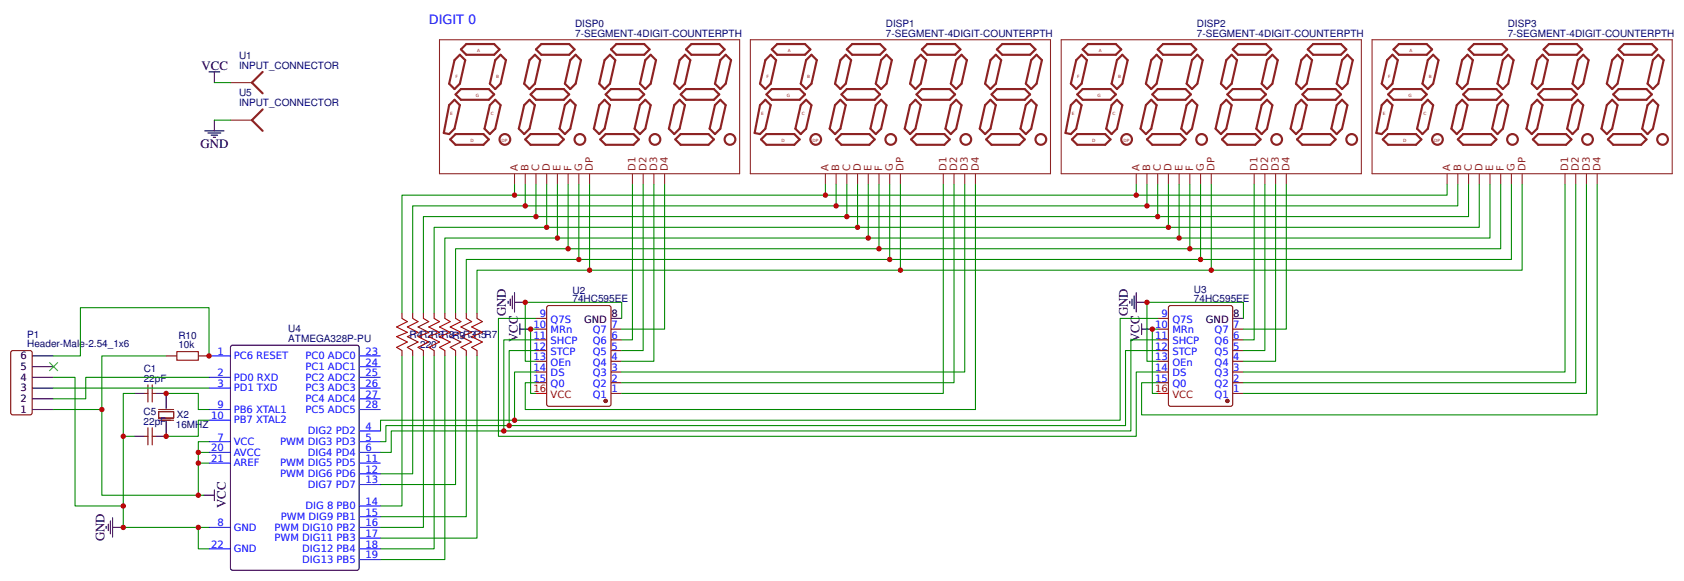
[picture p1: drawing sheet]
<svg xmlns="http://www.w3.org/2000/svg" width="416mm" height="143mm" viewBox="0 0 416 143" stroke-linecap="round" stroke-linejoin="round" font-family="sans-serif">
<g fill="none" stroke="#8d2323" stroke-width=".26">
<path d="M108.5 9.8h74.1v33.1h-74.1zM185.2 9.8h74.1v33.1h-74.1zM261.9 9.8h74.1v33.1h-74.1zM338.7 9.8h74v33.1h-74zM127 42.9v2.6M129.6 42.9v2.6M132.3 42.9v2.6M134.9 42.9v2.6M137.6 42.9v2.6M140.2 42.9v2.6M142.9 42.9v2.6M145.5 42.9v2.6"/>
<path d="M156.1 42.9v2.6M158.7 42.9v2.6M161.4 42.9v2.6M164 42.9v2.6M203.7 42.9v2.6M206.4 42.9v2.6M209 42.9v2.6M211.7 42.9v2.6M214.3 42.9v2.6M217 42.9v2.6M219.6 42.9v2.6M222.2 42.9v2.6"/>
<path d="M232.8 42.9v2.6M235.5 42.9v2.6M238.1 42.9v2.6M240.8 42.9v2.6M280.5 42.9v2.6M283.1 42.9v2.6M285.8 42.9v2.6M288.4 42.9v2.6M291 42.9v2.6M293.7 42.9v2.6M296.3 42.9v2.6M299 42.9v2.6"/>
<path d="M309.6 42.9v2.6M312.2 42.9v2.6M314.9 42.9v2.6M317.5 42.9v2.6M357.2 42.9v2.6M359.8 42.9v2.6M362.5 42.9v2.6M365.1 42.9v2.6M367.8 42.9v2.6M370.4 42.9v2.6M373.1 42.9v2.6M375.7 42.9v2.6"/>
<path d="M386.3 42.9v2.6M388.9 42.9v2.6M391.6 42.9v2.6M394.2 42.9v2.6"/>
</g>
<g fill="none" stroke="#8d2323" stroke-width=".53">
<path d="M113.5 13.5l1.3 1.3-1.3 5.9-1.3 1.3-1.3-1.3 1.3-5.9zM115.1 10.9h6.9l1.3 1.3-1.3 1.3h-6.9l-1.3-1.3zM122.2 14.8l1.4-1.3 1.3 1.3-1.3 5.9-1.4 1.3-1.3-1.3zM130.7 14.8l1.3-1.3 1.3 1.3-1.3 5.9-1.3 1.3-1.3-1.3zM133.6 10.9h6.9l1.3 1.3-1.3 1.3h-6.9l-1.3-1.3zM142.1 13.5l1.3 1.3-1.3 5.9-1.3 1.3-1.4-1.3 1.4-5.9zM149.2 14.8l1.3-1.3 1.4 1.3-1.4 5.9-1.3 1.3-1.3-1.3zM152.1 10.9h6.9l1.3 1.3-1.3 1.3h-6.9l-1.3-1.3zM159.3 14.8l1.3-1.3 1.3 1.3-1.3 5.9-1.3 1.3-1.3-1.3zM167.7 14.8l1.4-1.3 1.3 1.3-1.3 5.9-1.4 1.3-1.3-1.3zM170.7 10.9h6.8l1.4 1.3-1.4 1.3h-6.8l-1.4-1.3zM179.1 13.5l1.3 1.3-1.3 5.9-1.3 1.3-1.3-1.3 1.3-5.9z"/>
<path d="M190.2 13.5l1.4 1.3-1.4 5.9-1.3 1.3-1.3-1.3 1.3-5.9zM191.8 10.9h6.9l1.3 1.3-1.3 1.3h-6.9l-1.3-1.3zM199 14.8l1.3-1.3 1.3 1.3-1.3 5.9-1.3 1.3-1.4-1.3zM207.4 14.8l1.4-1.3 1.3 1.3-1.3 5.9-1.4 1.3-1.3-1.3zM210.3 10.9h6.9l1.3 1.3-1.3 1.3h-6.9l-1.3-1.3zM218.8 13.5l1.3 1.3-1.3 5.9-1.3 1.3-1.3-1.3 1.3-5.9zM226 14.8l1.3-1.3 1.3 1.3-1.3 5.9-1.3 1.3-1.4-1.3zM228.9 10.9h6.8l1.4 1.3-1.4 1.3h-6.8l-1.4-1.3zM237.3 13.5l1.4 1.3-1.4 5.9-1.3 1.3-1.3-1.3 1.3-5.9zM244.5 14.8l1.3-1.3 1.3 1.3-1.3 5.9-1.3 1.3-1.3-1.3zM247.4 10.9h6.9l1.3 1.3-1.3 1.3h-6.9l-1.3-1.3zM255.9 13.5l1.3 1.3-1.3 5.9-1.4 1.3-1.3-1.3 1.3-5.9z"/>
<path d="M267 13.5l1.3 1.3-1.3 5.9-1.4 1.3-1.3-1.3 1.3-5.9zM268.6 10.9h6.8l1.4 1.3-1.4 1.3h-6.8l-1.4-1.3zM277 13.5l1.3 1.3-1.3 5.9-1.3 1.3-1.3-1.3 1.3-5.9zM284.2 14.8l1.3-1.3 1.3 1.3-1.3 5.9-1.3 1.3-1.4-1.3zM287.1 10.9h6.9l1.3 1.3-1.3 1.3h-6.9l-1.3-1.3zM295.5 13.5l1.4 1.3-1.4 5.9-1.3 1.3-1.3-1.3 1.3-5.9zM302.7 14.8l1.3-1.3 1.3 1.3-1.3 5.9-1.3 1.3-1.3-1.3zM305.6 10.9h6.9l1.3 1.3-1.3 1.3h-6.9l-1.3-1.3zM314.1 13.5l1.3 1.3-1.3 5.9-1.4 1.3-1.3-1.3 1.3-5.9zM322.5 13.5l1.3 1.3-1.3 5.9-1.3 1.3-1.3-1.3 1.3-5.9zM324.1 10.9h6.9l1.3 1.3-1.3 1.3h-6.9l-1.3-1.3zM332.6 13.5l1.3 1.3-1.3 5.9-1.3 1.3-1.4-1.3 1.4-5.9z"/>
<path d="M343.7 13.5l1.3 1.3-1.3 5.9-1.3 1.3-1.4-1.3 1.4-5.9zM345.3 10.9h6.9l1.3 1.3-1.3 1.3h-6.9l-1.3-1.3zM353.7 13.5l1.4 1.3-1.4 5.9-1.3 1.3-1.3-1.3 1.3-5.9zM362.2 13.5l1.3 1.3-1.3 5.9-1.3 1.3-1.3-1.3 1.3-5.9zM363.8 10.9h6.9l1.3 1.3-1.3 1.3h-6.9l-1.3-1.3zM372.3 13.5l1.3 1.3-1.3 5.9-1.4 1.3-1.3-1.3 1.3-5.9zM379.4 14.8l1.3-1.3 1.4 1.3-1.4 5.9-1.3 1.3-1.3-1.3zM382.3 10.9h6.9l1.3 1.3-1.3 1.3h-6.9l-1.3-1.3zM390.8 13.5l1.3 1.3-1.3 5.9-1.3 1.3-1.4-1.3 1.4-5.9zM397.9 14.8l1.4-1.3 1.3 1.3-1.3 5.9-1.4 1.3-1.3-1.3zM400.8 10.9h6.9l1.3 1.3-1.3 1.3h-6.9l-1.3-1.3zM409.3 13.5l1.3 1.3-1.3 5.9-1.3 1.3-1.3-1.3 1.3-5.9z"/>
<path d="M111.1 34.4l1.3-1.3h6.9l1.3 1.3-1.3 1.3h-6.9zM112.2 24.6l1.3 1.4-1.3 5.8-1.3 1.3-1.4-.3 1.4-6.8zM112.4 23.3l1.4-1.3h6.8l1.4 1.3-1.4 1.3h-6.8zM122.2 24.6l1.4 1.4-1.4 5.8-1.3 1.3-1.3-1.3 1.3-5.8zM129.6 34.4l1.4-1.3h6.8l1.4 1.3-1.4 1.3h-6.8zM130.7 24.6l1.3 1.4-1.3 5.8-1.3 1.3-1.3-1.3 1.3-5.8zM131 23.3l1.3-1.3h6.9l1.3 1.3-1.3 1.3h-6.9zM139.4 26l1.4-1.4 1.3 1.4-1.3 5.8-1.4 1.3-1.3-1.3zM147.9 26l1.3-1.4 1.3 1.4-1.3 5.8-1.3 1.3-1.3-1.3zM148.2 34.4l1.3-1.3h6.9l1.3 1.3-1.3 1.3h-6.9zM149.5 23.3l1.3-1.3h6.9l1.3 1.3-1.3 1.3h-6.9zM159.3 24.6l1.3 1.4-1.3 5.8-1.3 1.3-1.4-1.3 1.4-5.8z"/>
<path d="M166.7 34.4l1.3-1.3h6.9l1.3 1.3-1.3 1.3h-6.9zM167.7 24.6l1.4 1.4-1.4 5.8-1.3 1.3-1.3-1.3 1.3-5.8zM168 23.3l1.3-1.3h6.9l1.3 1.3-1.3 1.3h-6.9zM177.8 24.6l1.3 1.4-1.3 5.8-1.3 1.3-1.3-1.3 1.3-5.8zM187.6 26l1.3-1.4 1.3 1.4-1.3 5.8-1.3 1.3-1.3-.3zM187.9 34.4l1.3-1.3h6.9l1.3 1.3-1.3 1.3h-6.9zM189.2 23.3l1.3-1.3h6.9l1.3 1.3-1.3 1.3h-6.9zM199 24.6l1.3 1.4-1.3 5.8-1.4 1.3-1.3-1.3 1.3-5.8zM206.4 34.4l1.3-1.3h6.9l1.3 1.3-1.3 1.3h-6.9zM207.4 24.6l1.4 1.4-1.4 5.8-1.3 1.3-1.3-1.3 1.3-5.8zM207.7 23.3l1.3-1.3h6.9l1.3 1.3-1.3 1.3h-6.9zM217.5 24.6l1.3 1.4-1.3 5.8-1.3 1.3-1.4-1.3 1.4-5.8z"/>
<path d="M224.6 26l1.4-1.4 1.3 1.4-1.3 5.8-1.4 1.3-1.3-1.3zM224.9 34.4l1.3-1.3h6.9l1.3 1.3-1.3 1.3h-6.9zM226.2 23.3l1.3-1.3h6.9l1.3 1.3-1.3 1.3h-6.9zM236 24.6l1.3 1.4-1.3 5.8-1.3 1.3-1.3-1.3 1.3-5.8zM244.5 24.6l1.3 1.4-1.3 5.8-1.3 1.3-1.4-1.3 1.4-5.8zM244.7 23.3l1.4-1.3h6.8l1.4 1.3-1.4 1.3h-6.8zM244.7 33.1h6.9l1.3 1.3-1.3 1.3h-6.9l-1.3-1.3zM254.5 24.6l1.4 1.4-1.4 5.8-1.3 1.3-1.3-1.3 1.3-5.8zM264.6 34.4l1.3-1.3h6.9l1.3 1.3-1.3 1.3h-6.9zM265.6 24.6l1.4 1.4-1.4 5.8-1.3 1.3-1.3-.3 1.3-6.8zM265.9 23.3l1.3-1.3h6.9l1.3 1.3-1.3 1.3h-6.9zM275.7 24.6l1.3 1.4-1.3 5.8-1.3 1.3-1.4-1.3 1.4-5.8z"/>
<path d="M283.1 34.4l1.3-1.3h6.9l1.3 1.3-1.3 1.3h-6.9zM284.2 24.6l1.3 1.4-1.3 5.8-1.4 1.3-1.3-1.3 1.3-5.8zM284.4 23.3l1.4-1.3h6.8l1.4 1.3-1.4 1.3h-6.8zM294.2 24.6l1.3 1.4-1.3 5.8-1.3 1.3-1.3-1.3 1.3-5.8zM302.7 24.6l1.3 1.4-1.3 5.8-1.3 1.3-1.4-1.3 1.4-5.8zM302.9 23.3l1.4-1.3h6.8l1.4 1.3-1.4 1.3h-6.8zM302.9 33.1h6.9l1.3 1.3-1.3 1.3h-6.9l-1.3-1.3zM312.7 24.6l1.4 1.4-1.4 5.8-1.3 1.3-1.3-1.3 1.3-5.8zM321.2 24.6l1.3 1.4-1.3 5.8-1.3 1.3-1.3-1.3 1.3-5.8zM321.5 23.3l1.3-1.3h6.9l1.3 1.3-1.3 1.3h-6.9zM321.5 33.1h6.8l1.4 1.3-1.4 1.3h-6.8l-1.4-1.3zM331.3 24.6l1.3 1.4-1.3 5.8-1.4 1.3-1.3-1.3 1.3-5.8z"/>
<path d="M341.3 34.4l1.3-1.3h6.9l1.3 1.3-1.3 1.3h-6.9zM342.4 24.6l1.3 1.4-1.3 5.8-1.4 1.3-1.3-.3 1.3-6.8zM342.6 23.3l1.4-1.3h6.8l1.4 1.3-1.4 1.3h-6.8zM352.4 24.6l1.3 1.4-1.3 5.8-1.3 1.3-1.3-1.3 1.3-5.8zM360.9 24.6l1.3 1.4-1.3 5.8-1.3 1.3-1.4-1.3 1.4-5.8zM361.2 23.3l1.3-1.3h6.9l1.3 1.3-1.3 1.3h-6.9zM361.2 33.1h6.8l1.4 1.3-1.4 1.3h-6.8l-1.4-1.3zM370.9 24.6l1.4 1.4-1.4 5.8-1.3 1.3-1.3-1.3 1.3-5.8zM378.4 34.4l1.3-1.3h6.9l1.3 1.3-1.3 1.3h-6.9zM379.4 24.6l1.3 1.4-1.3 5.8-1.3 1.3-1.3-1.3 1.3-5.8zM379.7 23.3l1.3-1.3h6.9l1.3 1.3-1.3 1.3h-6.9zM389.5 24.6l1.3 1.4-1.3 5.8-1.4 1.3-1.3-1.3 1.3-5.8z"/>
<path d="M396.9 34.4l1.3-1.3h6.9l1.3 1.3-1.3 1.3h-6.9zM397.9 24.6l1.4 1.4-1.4 5.8-1.3 1.3-1.3-1.3 1.3-5.8zM398.2 23.3l1.3-1.3h6.9l1.3 1.3-1.3 1.3h-6.9zM408 24.6l1.3 1.4-1.3 5.8-1.3 1.3-1.4-1.3 1.4-5.8z"/>
<circle cx="124.6" cy="34.4" r="1.32"/>
<circle cx="143.1" cy="34.4" r="1.32"/>
<circle cx="161.7" cy="34.4" r="1.32"/>
<circle cx="180.2" cy="34.4" r="1.32"/>
<circle cx="201.3" cy="34.4" r="1.32"/>
<circle cx="219.9" cy="34.4" r="1.32"/>
<circle cx="238.4" cy="34.4" r="1.32"/>
<circle cx="256.9" cy="34.4" r="1.32"/>
<circle cx="278.1" cy="34.4" r="1.32"/>
<circle cx="296.6" cy="34.4" r="1.32"/>
<circle cx="315.1" cy="34.4" r="1.32"/>
<circle cx="333.6" cy="34.4" r="1.32"/>
<circle cx="354.8" cy="34.4" r="1.32"/>
<circle cx="373.3" cy="34.4" r="1.32"/>
<circle cx="391.8" cy="34.4" r="1.32"/>
<circle cx="410.4" cy="34.4" r="1.32"/>
</g>
<g fill="none" stroke="#080" stroke-width=".26">
<path d="M127 45.5v2.7h153.5v-2.7M129.6 45.5v5.3h153.5v-5.3M132.3 45.5v8h153.5v-8M134.9 45.5v10.6h153.5v-10.6M137.6 45.5v13.3h153.4v-13.3M140.2 45.5v15.9h153.5v-15.9M142.9 45.5v18.6h153.4v-18.6M145.5 45.5v21.2h153.5v-21.2M203.7 45.5v2.7M206.4 45.5v5.3M209 45.5v8M211.7 45.5v10.6"/>
<path d="M214.3 45.5v13.3M217 45.5v15.9M219.6 45.5v18.6M222.2 45.5v21.2M357.2 45.5v2.7h-76.7M359.8 45.5v5.3h-76.7M362.5 45.5v8h-76.7M365.1 45.5v10.6h-76.7M367.8 45.5v13.3h-76.8M370.4 45.5v15.9h-76.7M373.1 45.5v18.6h-76.8M375.7 45.5v21.2h-76.7"/>
<path d="M99.2 87.9v37h-5.3M101.9 87.9v29.1h-8M107.2 87.9v47.6h-13.3M109.8 87.9v50.2h-15.9M112.4 87.9v31.7h-18.5M115.1 87.9v39.7h-21.2M117.7 87.9v44.9h-23.8"/>
</g>
<g fill="#800" stroke="#800" stroke-width=".26">
<circle cx="149.5" cy="99" r=".4"/>
<circle cx="302.9" cy="99" r=".4"/>
</g>
<g fill="none" stroke="#800" stroke-width=".26">
<path d="M99.2 77.3v1.3M101.9 77.3v1.3M104.5 77.3v1.3M107.2 77.3v1.3M109.8 77.3v1.3M112.4 77.3v1.3M115.1 77.3v1.3M117.7 77.3v1.3M132.3 78.6h2.6M135 75.7l.5-.3h14.8l.4 .3 .1 24.1-.2 .4-15.1 .1-.5-.3zM285.8 78.6h2.6M288.5 75.7l.4-.3h14.8l.5 .3 .1 24.1-.3 .4-15.1 .1-.4-.3z"/>
<path d="M99.2 86.5v1.4M101.9 86.5v1.4M104.5 86.5v1.4M107.2 86.5v1.4M109.8 86.5v1.4M112.4 86.5v1.4M115.1 86.5v1.4M117.7 86.5v1.4M132.3 94.5h2.6M132.3 91.8h2.6M132.3 89.2h2.6M132.3 86.5h2.6"/>
<path d="M132.3 83.9h2.6M132.3 81.3h2.6M150.8 97.1h2.7M150.8 94.5h2.7M150.8 91.8h2.7M150.8 89.2h2.7M150.8 86.5h2.7M150.8 83.9h2.7M150.8 81.3h2.7M285.8 94.5h2.6M285.8 91.8h2.6M285.8 89.2h2.6"/>
<path d="M285.8 86.5h2.6M285.8 83.9h2.6M285.8 81.3h2.6M304.3 97.1h2.6M304.3 94.5h2.6M304.3 91.8h2.6M304.3 89.2h2.6M304.3 86.5h2.6M304.3 83.9h2.6M304.3 81.3h2.6"/>
</g>
<path d="M150.8 78.6h2.7M304.3 78.6h2.6" fill="none" stroke="#000" stroke-width=".26"/>
<path d="M132.3 97.1h2.6M285.8 97.1h2.6" fill="none" stroke="#f00" stroke-width=".26"/>
<path d="M99.2 78.6l1.3 .8-2.6 1.3 2.6 1.3-2.6 1.1 2.6 1.3-2.6 1.4 1.3 .7M101.9 78.6l1.3 .8-2.7 1.3 2.7 1.3-2.7 1.1 2.7 1.3-2.7 1.4 1.4 .7M104.5 78.6l1.3 .8-2.6 1.3 2.6 1.3-2.6 1.1 2.6 1.3-2.6 1.4 1.3 .7M107.2 78.6l1.3 .8-2.7 1.3 2.7 1.3-2.7 1.1 2.7 1.3-2.7 1.4 1.4 .7M109.8 78.6l1.3 .8-2.6 1.3 2.6 1.3-2.6 1.1 2.6 1.3-2.6 1.4 1.3 .7M112.4 78.6l1.4 .8-2.7 1.3 2.7 1.3-2.7 1.1 2.7 1.3-2.7 1.4 1.3 .7M115.1 78.6l1.3 .8-2.6 1.3 2.6 1.3-2.6 1.1 2.6 1.3-2.6 1.4 1.3 .7M117.7 78.6l1.4 .8-2.7 1.3 2.7 1.3-2.7 1.1 2.7 1.3-2.7 1.4 1.3 .7" fill="none" stroke="#a00000" stroke-width=".26"/>
<path d="M57.1 85.3l31-.1 .5 .3v54.8l-.2 .4-31 .1-.4-.3-.1-54.7z" fill="#fff" stroke="#000" stroke-width=".26"/>
<g fill="none" stroke="#00f" stroke-width=".26">
<path d="M51.6 87.9h5.3M51.6 93.2h5.3M51.6 95.8h5.3M88.6 87.9h5.3M88.6 93.2h5.3M88.6 95.8h5.3M88.6 90.5h5.3M88.6 98.5h5.3M51.6 109h5.3M51.6 111.7h5.3M51.6 101.1h5.3M51.6 103.7h5.3"/>
<path d="M51.6 114.3h5.3M88.6 106.4h5.3M88.6 109h5.3M88.6 111.7h5.3M88.6 101.1h5.3M88.6 114.3h5.3M88.6 117h5.3M88.6 119.6h5.3M51.6 130.2h5.3M51.6 135.5h5.3M88.6 130.2h5.3M88.6 124.9h5.3"/>
<path d="M88.6 127.6h5.3M88.6 132.8h5.3M88.6 135.5h5.3M88.6 138.1h5.3"/>
</g>
<g fill="none" stroke="#000" stroke-width=".26">
<path d="M51.6 17.8h2.6M52.9 17.8v2.6M50.5 32.3h4.8M51.3 32.8h3.2M52.1 33.4h1.6M52.7 33.9h.5M52.9 29.7v2.6M125.4 74.4v.5M125.9 73.8v1.6M126.5 73.1v3.1M127 74.6h2.6M127 72.3v4.7"/>
<path d="M128.3 79.9v2.7M278.9 74.4v.5M279.4 73.8v1.6M279.9 73.1v3.1M280.5 74.6h2.6M280.5 72.3v4.7M281.8 79.9v2.7M7.9 98.5h5.3M7.9 95.8h5.3M7.9 93.2h5.3M7.9 90.5h5.3M7.9 87.9h5.3"/>
<path d="M33.1 97.1h2.6M38.4 97.1h2.6v3.7M128.3 81.3h2.7M281.8 81.3h2.6M7.9 101.1h5.3M33.1 107.7h2.6M41 104v3.7h-2.6M26.2 129.9v.6M26.7 129.4v1.6M27.3 128.6v3.2M27.8 130.2h2.6M27.8 127.8v4.8"/>
<path d="M50.3 122.3h2.6M52.9 120.9v2.7"/>
</g>
<g fill="none" stroke="#800" stroke-width=".26">
<path d="M2.7 86.8l.5-.3h4.2l.5 .3v15.1l-.2 .4-4.5 .1-.5-.2zM35.7 97.1h.8M36.5 95v4.2M37.6 95v4.2M37.6 97.1h.8M41 87.9h2.7M48.9 87.9h2.7M35.7 107.7h.8M36.5 105.6v4.2M37.6 105.6v4.2M37.6 107.7h.8M39.2 101.6h3.7v1.6h-3.7z"/>
<path d="M39.2 101.1h3.7M39.2 103.7h3.7"/>
</g>
<g fill="none" stroke="#080" stroke-width=".26">
<path d="M52.9 20.4h4M52.9 29.7h4M127 48.2h-27.8v29.1M129.6 50.8h-27.7v26.5M132.3 53.5h-27.8v23.8M134.9 56.1h-27.7v21.2M137.6 58.8h-27.8v18.5M156.1 45.5v38.4h-2.6M158.7 45.5v41h-5.2M161.4 45.5v43.7h-7.9M164 45.5v35.8h-10.5M232.8 45.5v51.6h-79.3"/>
<path d="M235.5 45.5v49h-82M238.1 45.5v46.3h-84.6M240.8 45.5v55.6h-111.2v-6.6h2.7M309.6 45.5v38.4h-2.7M312.2 45.5v41h-5.3M314.9 45.5v43.7h-8M317.5 45.5v35.8h-10.6M386.3 45.5v46.3h-79.4M388.9 45.5v49h-82M391.6 45.5v51.6h-84.7M394.2 45.5v56.9h-112.4v-7.9h4M132.3 78.6h-9.3v29.1h157.5v-15.9h5.3"/>
<path d="M140.2 61.4h-27.8v15.9M142.9 64.1h-27.8v13.2M145.5 66.7h-27.8v10.6M153.5 78.6v-4h-23.9v14.6h2.7M285.8 78.6h-9.3v25.1h-149.5v-11.9h5.3M306.9 78.6v-4h-23.8v14.6h2.7M13.2 87.9h6.6v-11.9h31.8v11.9M13.2 93.2h5.3v31.7h11.9M13.2 95.8h38.4M33.1 97.1h-2.7v10.6h2.7M41 97.1h7.9v4h2.7M41 87.9h-15.9v34.4h23.8"/>
<path d="M51.6 93.2h-30.4v5.3h-8M104.5 87.9v42.3h-10.6M132.3 81.3h-1.3v15.8h1.3M132.3 86.5h-6.6v18.6h152.1v-18.6h8M132.3 83.9h-7.9v22.5h154.7v-22.5h6.7M285.8 81.3h-1.4v15.8h1.4M13.2 101.1h11.9M30.4 107.7v22.5h21.2M48.9 111.7v2.6h2.7M48.9 114.3v8h1.4M51.6 103.7h-2.7v4h-7.9M51.6 109h-2.7v2.7h2.7"/>
<path d="M124.4 106.4h-27.8v5.3h-2.7M125.7 105.1h-30.5v3.9h-1.3M127 103.7h-33.1v2.7M48.9 130.2v5.3h2.7"/>
</g>
<path d="M43.7 86.8h5.2v2.1h-5.2z" fill="none" stroke="#a00000" stroke-width=".26"/>
<path d="M14.3 89.5l-2.1 2.1zM12.2 89.5l2.1 2.1z" fill="#000" stroke="#3c3" stroke-width=".26"/>
<path d="M56.9 20.4h5.3M56.9 29.7h5.3" fill="none" stroke="#8d2323" stroke-width=".26"/>
<path d="M64.8 17.8l-2.6 2.6 2.6 2.6M64.8 27l-2.6 2.7 2.6 2.6" fill="none" stroke="#8d2323" stroke-width=".53"/>
<g fill="#c00">
<circle cx="127" cy="103.7" r=".66"/>
<circle cx="284.4" cy="81.3" r=".66"/>
<circle cx="129.6" cy="74.6" r=".66"/>
<circle cx="129.6" cy="50.8" r=".66"/>
<circle cx="134.9" cy="56.1" r=".66"/>
<circle cx="137.6" cy="58.8" r=".66"/>
<circle cx="140.2" cy="61.4" r=".66"/>
<circle cx="142.9" cy="64.1" r=".66"/>
<circle cx="145.5" cy="66.7" r=".66"/>
<circle cx="30.4" cy="107.7" r=".66"/>
<circle cx="41" cy="107.7" r=".66"/>
<circle cx="296.3" cy="64.1" r=".66"/>
<circle cx="291" cy="58.8" r=".66"/>
<circle cx="285.8" cy="53.5" r=".66"/>
<circle cx="219.6" cy="64.1" r=".66"/>
<circle cx="214.3" cy="58.8" r=".66"/>
<circle cx="209" cy="53.5" r=".66"/>
<circle cx="206.4" cy="50.8" r=".66"/>
<circle cx="211.7" cy="56.1" r=".66"/>
<circle cx="217" cy="61.4" r=".66"/>
<circle cx="222.3" cy="66.7" r=".66"/>
<circle cx="283.1" cy="50.8" r=".66"/>
<circle cx="288.4" cy="56.1" r=".66"/>
<circle cx="293.7" cy="61.4" r=".66"/>
<circle cx="299" cy="66.7" r=".66"/>
<circle cx="41" cy="97.1" r=".66"/>
<circle cx="48.9" cy="122.3" r=".66"/>
<circle cx="25.1" cy="101.1" r=".66"/>
<circle cx="48.9" cy="114.3" r=".66"/>
<circle cx="30.4" cy="130.2" r=".66"/>
<circle cx="30.4" cy="124.9" r=".66"/>
<circle cx="48.9" cy="130.2" r=".66"/>
<circle cx="48.9" cy="111.7" r=".66"/>
<circle cx="51.6" cy="87.9" r=".66"/>
<circle cx="132.3" cy="53.5" r=".66"/>
<circle cx="127" cy="48.2" r=".66"/>
<circle cx="280.5" cy="48.2" r=".66"/>
<circle cx="203.7" cy="48.2" r=".66"/>
<circle cx="131" cy="81.3" r=".66"/>
<circle cx="283.1" cy="74.6" r=".66"/>
<circle cx="125.7" cy="105.1" r=".66"/>
<circle cx="124.4" cy="106.4" r=".66"/>
</g>
<text font-size="3.2" fill="#00f" x="105.8" y="5.8">DIGIT 0</text>
<g font-size="3.2">
<text x="49.7" y="17.2">VCC</text>
<text x="49.5" y="36.5">GND</text>
<text x="124.9" y="78.1" transform="rotate(-90 124.9 78.1)">GND</text>
<text x="278.3" y="78.1" transform="rotate(-90 278.3 78.1)">GND</text>
<text x="127.8" y="84.4" transform="rotate(-90 127.8 84.4)">VCC</text>
<text x="281.2" y="84.4" transform="rotate(-90 281.2 84.4)">VCC</text>
<text x="55.7" y="125.5" transform="rotate(-90 55.7 125.5)">VCC</text>
<text x="25.8" y="133.6" transform="rotate(-90 25.8 133.6)">GND</text>
</g>
<g font-size="2.5" fill="#000080">
<text x="142" y="9">7-SEGMENT-4DIGIT-COUNTERPTH</text>
<text x="142" y="6.7">DISP0</text>
<text x="218.7" y="9">7-SEGMENT-4DIGIT-COUNTERPTH</text>
<text x="218.7" y="6.7">DISP1</text>
<text x="295.4" y="9">7-SEGMENT-4DIGIT-COUNTERPTH</text>
<text x="295.4" y="6.7">DISP2</text>
<text x="372.1" y="9">7-SEGMENT-4DIGIT-COUNTERPTH</text>
<text x="372.1" y="6.7">DISP3</text>
<text x="59" y="17">INPUT_CONNECTOR</text>
<text x="59" y="14.5">U1</text>
<text x="59" y="23.8">U5</text>
<text x="59" y="26.2">INPUT_CONNECTOR</text>
<text x="141.3" y="74.6">74HC595EE</text>
<text x="141.3" y="72.6">U2</text>
<text x="294.7" y="74.6">74HC595EE</text>
<text x="294.7" y="72.4">U3</text>
<text x="6.7" y="83.3">P1</text>
<text x="44" y="83.6">R10</text>
<text x="71.2" y="82">U4</text>
<text x="101.1" y="83.5">R4R2R6R8R9R3R5R7</text>
<text x="6.7" y="85.8">Header-Male-2.54_1x6</text>
<text x="44" y="86">10k</text>
<text x="71.2" y="84.4">ATMEGA328P-PU</text>
<text x="103.7" y="85.8">220</text>
<text x="35.5" y="91.8">C1</text>
<text x="35.5" y="94.2">22pF</text>
<text x="35.4" y="102.4">C5</text>
<text x="35.5" y="104.8">22pF</text>
<text x="43.4" y="105.7">16MHZ</text>
<text x="43.7" y="103.3">X2</text>
</g>
<g font-size="2.5" fill="#8d2323">
<text x="127.8" y="42.1" transform="rotate(-90 127.8 42.1)">A</text>
<text x="130.4" y="42.1" transform="rotate(-90 130.4 42.1)">B</text>
<text x="133.1" y="42.1" transform="rotate(-90 133.1 42.1)">C</text>
<text x="135.7" y="42.1" transform="rotate(-90 135.7 42.1)">D</text>
<text x="138.4" y="42.1" transform="rotate(-90 138.4 42.1)">E</text>
<text x="141" y="42.1" transform="rotate(-90 141 42.1)">F</text>
<text x="143.7" y="42.1" transform="rotate(-90 143.7 42.1)">G</text>
<text x="146.3" y="42.1" transform="rotate(-90 146.3 42.1)">DP</text>
<text x="156.9" y="42.1" transform="rotate(-90 156.9 42.1)">D1</text>
<text x="159.5" y="42.1" transform="rotate(-90 159.5 42.1)">D2</text>
<text x="162.2" y="42.1" transform="rotate(-90 162.2 42.1)">D3</text>
<text x="164.8" y="42.1" transform="rotate(-90 164.8 42.1)">D4</text>
<text x="204.5" y="42.1" transform="rotate(-90 204.5 42.1)">A</text>
<text x="207.2" y="42.1" transform="rotate(-90 207.2 42.1)">B</text>
<text x="209.8" y="42.1" transform="rotate(-90 209.8 42.1)">C</text>
<text x="212.5" y="42.1" transform="rotate(-90 212.5 42.1)">D</text>
<text x="215.1" y="42.1" transform="rotate(-90 215.1 42.1)">E</text>
<text x="217.8" y="42.1" transform="rotate(-90 217.8 42.1)">F</text>
<text x="220.4" y="42.1" transform="rotate(-90 220.4 42.1)">G</text>
<text x="223" y="42.1" transform="rotate(-90 223 42.1)">DP</text>
<text x="233.6" y="42.1" transform="rotate(-90 233.6 42.1)">D1</text>
<text x="236.3" y="42.1" transform="rotate(-90 236.3 42.1)">D2</text>
<text x="238.9" y="42.1" transform="rotate(-90 238.9 42.1)">D3</text>
<text x="241.6" y="42.1" transform="rotate(-90 241.6 42.1)">D4</text>
<text x="281.3" y="42.1" transform="rotate(-90 281.3 42.1)">A</text>
<text x="283.9" y="42.1" transform="rotate(-90 283.9 42.1)">B</text>
<text x="286.5" y="42.1" transform="rotate(-90 286.5 42.1)">C</text>
<text x="289.2" y="42.1" transform="rotate(-90 289.2 42.1)">D</text>
<text x="291.8" y="42.1" transform="rotate(-90 291.8 42.1)">E</text>
<text x="294.5" y="42.1" transform="rotate(-90 294.5 42.1)">F</text>
<text x="297.1" y="42.1" transform="rotate(-90 297.1 42.1)">G</text>
<text x="299.8" y="42.1" transform="rotate(-90 299.8 42.1)">DP</text>
<text x="310.4" y="42.1" transform="rotate(-90 310.4 42.1)">D1</text>
<text x="313" y="42.1" transform="rotate(-90 313 42.1)">D2</text>
<text x="315.6" y="42.1" transform="rotate(-90 315.6 42.1)">D3</text>
<text x="318.3" y="42.1" transform="rotate(-90 318.3 42.1)">D4</text>
<text x="358" y="42.1" transform="rotate(-90 358 42.1)">A</text>
<text x="360.6" y="42.1" transform="rotate(-90 360.6 42.1)">B</text>
<text x="363.3" y="42.1" transform="rotate(-90 363.3 42.1)">C</text>
<text x="365.9" y="42.1" transform="rotate(-90 365.9 42.1)">D</text>
<text x="368.6" y="42.1" transform="rotate(-90 368.6 42.1)">E</text>
<text x="371.2" y="42.1" transform="rotate(-90 371.2 42.1)">F</text>
<text x="373.9" y="42.1" transform="rotate(-90 373.9 42.1)">G</text>
<text x="376.5" y="42.1" transform="rotate(-90 376.5 42.1)">DP</text>
<text x="387.1" y="42.1" transform="rotate(-90 387.1 42.1)">D1</text>
<text x="389.7" y="42.1" transform="rotate(-90 389.7 42.1)">D2</text>
<text x="392.4" y="42.1" transform="rotate(-90 392.4 42.1)">D3</text>
<text x="395" y="42.1" transform="rotate(-90 395 42.1)">D4</text>
</g>
<g font-size="2.5" fill="#00f">
<text x="131.7" y="81">10</text>
<text x="131.7" y="83.6">11</text>
<text x="133.2" y="78.3">9</text>
<text x="135.9" y="79.7">Q7S</text>
<text x="135.9" y="82.3">MRn</text>
<text x="146.3" y="82.3">Q7</text>
<text x="150.9" y="83.6">6</text>
<text x="150.9" y="81">7</text>
<text x="285.1" y="81">10</text>
<text x="285.1" y="83.6">11</text>
<text x="286.7" y="78.3">9</text>
<text x="289.4" y="79.7">Q7S</text>
<text x="289.4" y="82.3">MRn</text>
<text x="299.8" y="82.3">Q7</text>
<text x="304.4" y="83.6">6</text>
<text x="304.4" y="81">7</text>
<text x="53.7" y="87.6">1</text>
<text x="57.7" y="88.7">PC6 RESET</text>
<text x="75.4" y="88.7">PC0 ADC0</text>
<text x="90.2" y="87.6">23</text>
<text x="131.7" y="86.3">12</text>
<text x="131.7" y="88.9">13</text>
<text x="135.9" y="85">SHCP</text>
<text x="135.9" y="87.6">STCP</text>
<text x="146.3" y="87.6">Q5</text>
<text x="146.3" y="85">Q6</text>
<text x="150.9" y="88.9">4</text>
<text x="150.9" y="86.3">5</text>
<text x="285.1" y="86.3">12</text>
<text x="285.1" y="88.9">13</text>
<text x="289.4" y="85">SHCP</text>
<text x="289.4" y="87.6">STCP</text>
<text x="299.8" y="87.6">Q5</text>
<text x="299.8" y="85">Q6</text>
<text x="304.4" y="88.9">4</text>
<text x="304.4" y="86.3">5</text>
<text x="53.7" y="92.9">2</text>
<text x="53.7" y="95.5">3</text>
<text x="57.7" y="94">PD0 RXD</text>
<text x="75.4" y="91.3">PC1 ADC1</text>
<text x="75.4" y="94">PC2 ADC2</text>
<text x="90.2" y="90.2">24</text>
<text x="90.2" y="92.9">25</text>
<text x="90.2" y="95.5">26</text>
<text x="131.7" y="91.6">14</text>
<text x="131.7" y="94.2">15</text>
<text x="135.9" y="90.2">OEn</text>
<text x="135.9" y="92.9">DS</text>
<text x="135.9" y="95.5">Q0</text>
<text x="146.3" y="95.5">Q2</text>
<text x="146.3" y="92.9">Q3</text>
<text x="146.3" y="90.2">Q4</text>
<text x="150.9" y="94.2">2</text>
<text x="150.9" y="91.6">3</text>
<text x="285.1" y="91.6">14</text>
<text x="285.1" y="94.2">15</text>
<text x="289.4" y="90.2">OEn</text>
<text x="289.4" y="92.9">DS</text>
<text x="289.4" y="95.5">Q0</text>
<text x="299.8" y="95.5">Q2</text>
<text x="299.8" y="92.9">Q3</text>
<text x="299.8" y="90.2">Q4</text>
<text x="304.4" y="94.2">2</text>
<text x="304.4" y="91.6">3</text>
<text x="53.7" y="100.8">9</text>
<text x="57.7" y="96.6">PD1 TXD</text>
<text x="57.7" y="101.9">PB6 XTAL1</text>
<text x="75.4" y="96.6">PC3 ADC3</text>
<text x="75.4" y="99.2">PC4 ADC4</text>
<text x="75.4" y="101.9">PC5 ADC5</text>
<text x="90.2" y="98.2">27</text>
<text x="90.2" y="100.8">28</text>
<text x="146.3" y="98.2">Q1</text>
<text x="150.9" y="96.9">1</text>
<text x="299.8" y="98.2">Q1</text>
<text x="304.4" y="96.9">1</text>
<text x="52.2" y="103.5">10</text>
<text x="57.7" y="104.5">PB7 XTAL2</text>
<text x="76" y="107.2">DIG2 PD2</text>
<text x="90.2" y="106.1">4</text>
<text x="52.2" y="111.4">20</text>
<text x="53.7" y="108.8">7</text>
<text x="57.7" y="109.8">VCC</text>
<text x="57.7" y="112.5">AVCC</text>
<text x="69.1" y="109.8">PWM DIG3 PD3</text>
<text x="76" y="112.5">DIG4 PD4</text>
<text x="90.2" y="108.8">5</text>
<text x="90.2" y="111.4">6</text>
<text x="52.2" y="114.1">21</text>
<text x="57.7" y="115.1">AREF</text>
<text x="69.1" y="115.1">PWM DIG5 PD5</text>
<text x="69.1" y="117.8">PWM DIG6 PD6</text>
<text x="90.2" y="114.1">11</text>
<text x="90.2" y="116.7">12</text>
<text x="90.2" y="119.4">13</text>
<text x="75.4" y="125.7">DIG 8 PB0</text>
<text x="76" y="120.4">DIG7 PD7</text>
<text x="90.2" y="124.6">14</text>
<text x="53.7" y="129.9">8</text>
<text x="57.7" y="131">GND</text>
<text x="67.8" y="131">PWM DIG10 PB2</text>
<text x="69.3" y="128.3">PWM DIG9 PB1</text>
<text x="90.2" y="127.3">15</text>
<text x="90.2" y="129.9">16</text>
<text x="52.2" y="135.2">22</text>
<text x="57.7" y="136.3">GND</text>
<text x="67.8" y="133.6">PWM DIG11 PB3</text>
<text x="74.6" y="136.3">DIG12 PB4</text>
<text x="90.2" y="132.6">17</text>
<text x="90.2" y="135.2">18</text>
<text x="90.2" y="137.9">19</text>
<text x="74.6" y="138.9">DIG13 PB5</text>
</g>
<g font-size="2.5">
<text x="144.2" y="79.7">GND</text>
<text x="150.9" y="78.3">8</text>
<text x="297.6" y="79.7">GND</text>
<text x="304.4" y="78.3">8</text>
<text x="5" y="88.7">6</text>
<text x="5" y="94">4</text>
<text x="5" y="91.3">5</text>
<text x="5" y="101.9">1</text>
<text x="5" y="99.2">2</text>
<text x="5" y="96.6">3</text>
</g>
<g font-size="2.5" fill="#f00">
<text x="131.7" y="96.9">16</text>
<text x="135.9" y="98.2">VCC</text>
<text x="285.1" y="96.9">16</text>
<text x="289.4" y="98.2">VCC</text>
</g>
<g font-size="1.1" fill="#8d2323">
<text x="117.7" y="12.7">A</text>
<text x="194.5" y="12.7">A</text>
<text x="271.2" y="12.7">A</text>
<text x="347.9" y="12.7">A</text>
<text x="112.4" y="19.3">F</text>
<text x="117.5" y="23.8">G</text>
<text x="122.5" y="19.3">B</text>
<text x="189.2" y="19.3">F</text>
<text x="194.2" y="23.8">G</text>
<text x="199.2" y="19.3">B</text>
<text x="265.9" y="19.3">F</text>
<text x="270.9" y="23.8">G</text>
<text x="276" y="19.3">B</text>
<text x="342.6" y="19.3">F</text>
<text x="347.7" y="23.8">G</text>
<text x="352.7" y="19.3">B</text>
<text x="111.1" y="28.3">E</text>
<text x="121.2" y="28.3">C</text>
<text x="187.9" y="28.3">E</text>
<text x="197.9" y="28.3">C</text>
<text x="264.6" y="28.3">E</text>
<text x="274.6" y="28.3">C</text>
<text x="341.3" y="28.3">E</text>
<text x="351.4" y="28.3">C</text>
<text x="116.2" y="35">D</text>
<text x="123.8" y="35">DP</text>
<text x="192.9" y="35">D</text>
<text x="200.6" y="35">DP</text>
<text x="269.6" y="35">D</text>
<text x="277.3" y="35">DP</text>
<text x="346.3" y="35">D</text>
<text x="354" y="35">DP</text>
</g>
</svg>
